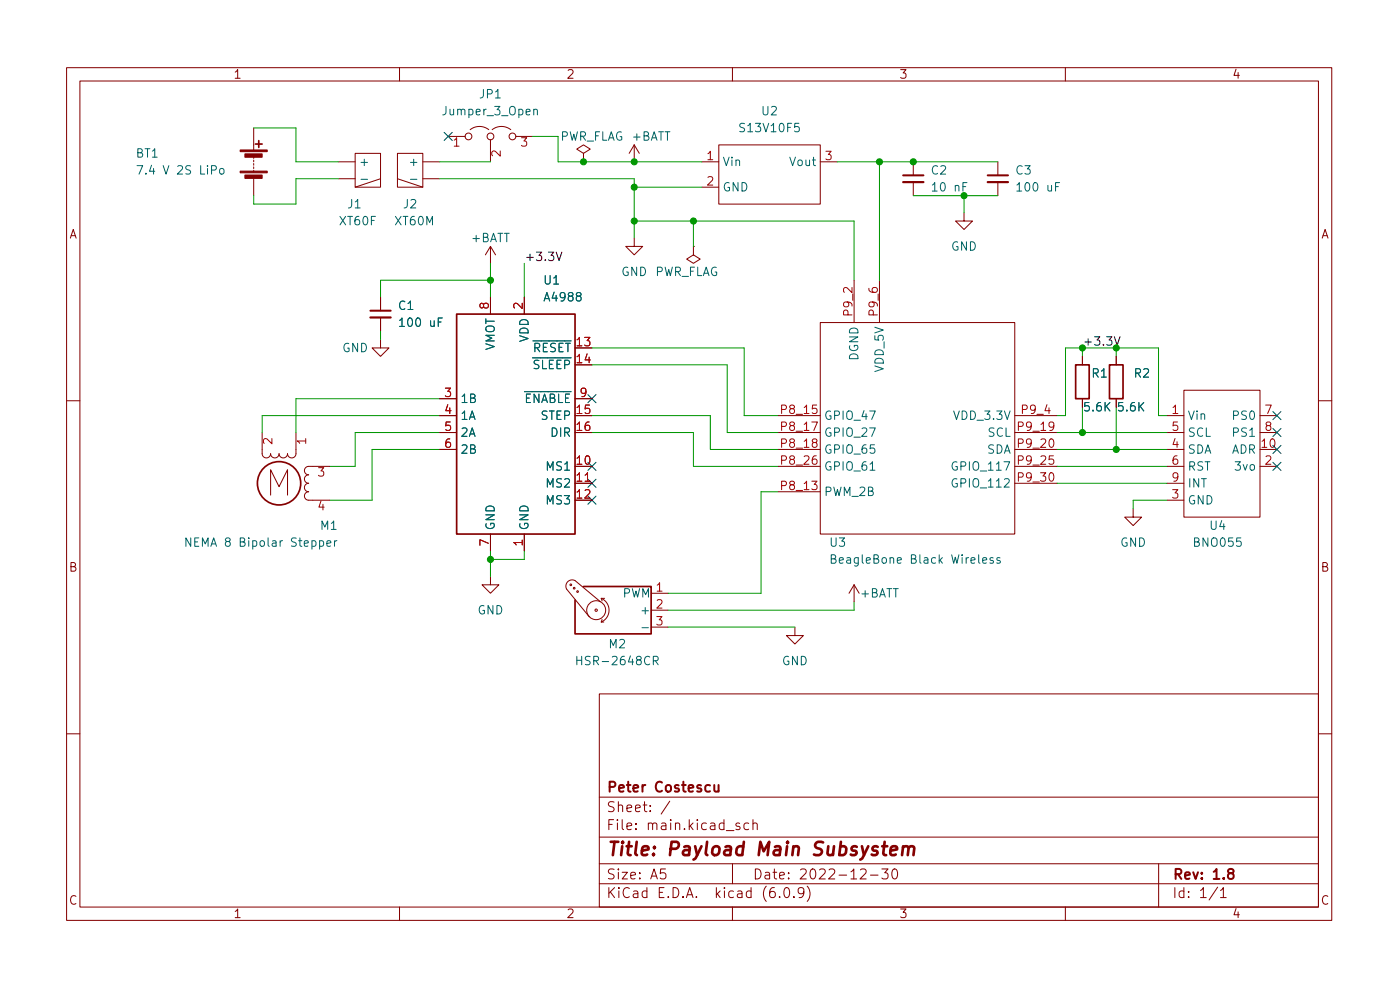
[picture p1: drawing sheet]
<svg xmlns="http://www.w3.org/2000/svg" width="210mm" height="148mm" viewBox="0 0 210 148" stroke-linecap="round" stroke-linejoin="round" font-family="sans-serif">
<g fill="none" stroke="#840000" stroke-width=".15">
<path d="M10 10.2h190v128h-190zM12 12.2h186v124h-186zM38.1 19.2v3.3M60 10.2v2M70.6 19.5a2.26 2.26 0 0 1 2.8 0M73.9 19.5a2.26 2.26 0 0 1 2.8 0M110 10.2v2M160 10.2v2M38.1 23.5v.3M38.1 24v.3M38.1 24.5v.3M38.1 25.1v.2"/>
<path d="M38.1 25.6v.2M38.1 26.8v2.6M50.8 24.3h2.5M50.8 26.8h2.5M53.3 23h3.8v5.1h-3.8zM57.1 26.8l-3.8 1.3M59.7 23h3.8v5.1h-3.8zM59.7 26.8l3.8 1.3M63.5 24.3h2.5M63.5 26.8h2.5M67.3 20.5h2.5M73.7 37l-.8 1.3"/>
<path d="M73.7 21v3.3M73.7 37v2.5M73.7 37l.7 1.3M77.5 20.5h2.5M87.6 23l1-.6-1-.6-1 .6 1 .6v1.3M87.6 24.3h.1M95.2 35.7v1.3h1.3l-1.3 1.3-1.2-1.3h1.2M95.2 21.8l-.7 1.2M95.2 21.8v2.5M95.2 21.8l.8 1.2M104.1 37v1.3l-1 .6 1 .6 1.1-.6-1.1-.6M104.1 37h.1"/>
<path d="M105.4 24.3h2.5M105.4 28.1h2.5M107.9 21.8h15.3v8.8h-15.3zM123.2 24.3h2.5M137.2 24.3v2M137.2 27.3v2.1M144.8 31.9v1.3h1.2l-1.2 1.3-1.3-1.3h1.3M149.9 24.3v2M149.9 27.3v2.1M57.1 51v1.2h1.3l-1.3 1.3-1.2-1.3h1.2M57.1 44.6v2M57.1 47.7v2"/>
<path d="M66 59.9h2.6M73.7 44.6v2.6M78.7 44.6v2.6M86.4 59.9h2.5M123.2 48.4h29.2v31.8h-29.2zM128.3 42.1v6.3M132.1 42.1v6.3M162.6 53.5v1.3M162.6 59.9v1.2M167.6 53.5v1.3M167.6 59.9v1.2M177.8 58.6h11.4v19h-11.4z"/>
<path d="M10 60.2h2M39.4 64.9v3.2a.64 .64 0 0 0 .6 .6 .64 .64 0 0 0 .6-.6 .64 .64 0 0 0 .7 .6 .64 .64 0 0 0 .6-.6 .64 .64 0 0 0 .6 .6 .64 .64 0 0 0 .7-.6 .64 .64 0 0 0 .6 .6 .64 .64 0 0 0 .6-.6v-3.2M40.6 74.3v-3.8l1.3 2.6 1.3-2.6v3.8M49.5 70h-3.1a.64 .64 0 0 0-.7 .6 .64 .64 0 0 0 .7 .7 .64 .64 0 0 0-.7 .6 .64 .64 0 0 0 .7 .7 .64 .64 0 0 0-.7 .6 .64 .64 0 0 0 .7 .6 .64 .64 0 0 0-.7 .7 .64 .64 0 0 0 .7 .6h3.1M66 62.4h2.6M66 64.9h2.6M66 67.5h2.6M86.4 72.6h2.5M116.8 73.8h6.4M116.8 62.4h6.4M116.8 64.9h6.4M116.8 67.5h6.4"/>
<path d="M116.8 70h6.4M152.4 62.4h6.3M152.4 64.9h6.3M152.4 67.5h6.3M152.4 70h6.3M152.4 72.6h6.3M170.2 76.4v1.2h1.2l-1.2 1.3-1.3-1.3h1.3M175.3 62.4h2.5M175.3 64.9h2.5M175.3 67.5h2.5M175.3 70h2.5M175.3 72.6h2.5"/>
<path d="M175.3 75.1h2.5M189.2 62.4h2.6M189.2 64.9h2.6M189.2 70h2.6M198 60.2h2M73.7 86.5v1.3h1.2l-1.2 1.3-1.3-1.3h1.3M73.7 80.2v2.5M78.7 80.2v2.5M90.2 90.3l-3.8-3.1a.94 .94 0 0 0-1.1 .1 .94 .94 0 0 0-.2 1.1l3.4 4.2M90.3 89.8a1.93 1.93 0 0 1 1.2 1.8 1.93 1.93 0 0 1-1.2 1.8M90.3 93.4h.4M90.3 89.8h.5"/>
<path d="M90.3 89.8l.1 .4M90.4 93l-.1 .4M97.8 89.1h2.5M97.8 91.6h2.5M97.8 94.1h2.5M119.4 94.1v1.3h1.2l-1.2 1.3-1.3-1.3h1.3M128.3 87.8l-.8 1.3M128.3 87.8v2.5M128.3 87.8l.7 1.3M10 110.2h2M90 104.2h108v32h-108zM90 119.7h108"/>
<path d="M198 110.2h2M60 136.2v2M90 132.7h108M90 129.7h108M90 125.7h108M99.9 130.4h-.7v.8l.2-.2 .5 .1 .1 .2-.1 .5-.2 .1h-.3l-.2-.1M100.6 120.3l-1.3 1.9M110 136.2v2M110 129.7v3M111.1 123.6l-.4-.1-.2 .3 .1 .2 .5 .1v.4h-.6M112.4 123.6l-.4-.1-.3 .3v.5l.2 .2h.5M113.1 123.7a.37 .37 0 0 1 .6 .1v.7"/>
<path d="M113.1 123v1.5M117.1 134.6v.1M117.9 133.3l.3-.1a.94 .94 0 0 1 0 1.5h-.1a1 1 0 0 1-.2-1.4zM119.2 134.6v.1M120.7 133.9l-.3 .3h-.2l-.3-.3v-.4l.1-.2 .4-.1 .3 .2a.99 .99 0 0 1-.4 1.3h-.3M121.2 133a1.72 1.72 0 0 1 0 2.3M129.2 130.6l.2-.2 .5 .1a.41 .41 0 0 1 .1 .6l-.8 .8h.9M130.7 131.4h1.2M132.4 130.4h1l-.5 .6a.41 .41 0 0 1 .5 .3v.4l-.2 .2h-.5l-.3-.1M134.1 130.6l.3-.2a.94 .94 0 0 1 0 1.5h-.1a.91 .91 0 0 1-.2-1.3zM160 136.2v2M174 129.7v6.5"/>
<path d="M182.9 133.2l-1.3 1.9M183.3 133.7l.4-.5v1.5M183.3 134.7h.9"/>
<circle cx="70.4" cy="20.5" r=".51"/>
<circle cx="73.7" cy="20.5" r=".51"/>
<circle cx="77" cy="20.5" r=".51"/>
<circle cx="85.7" cy="87.8" r=".13"/>
<circle cx="86.2" cy="88.3" r=".13"/>
<circle cx="86.7" cy="88.8" r=".13"/>
<circle cx="89.5" cy="91.6" r=".18"/>
<circle cx="89.5" cy="91.6" r="1.42"/>
</g>
<path d="M135.6 26.3h3.1M148.3 26.3h3.1M55.6 46.6h3.1M107.3 117.8v1a.41 .41 0 0 0 .6-.1M107.9 117.8v1M184.7 131.1l-.3-.3 .1-.2 .2-.2 .4 .1 .2 .2-.1 .2-.6 .3-.2 .2 .1 .4 .2 .1h.3l.3-.2-.1-.5-.2-.1" fill="none" stroke="#840000" stroke-width=".3"/>
<path d="M132.5 127h.8M132.9 126.4l-.3 1.7 .1 .2 .4 .1M133.7 127.7l1-.2v-.4l-.2-.1-.6 .1-.2 1 .2 .3 .6-.1M135.6 127.2a.49 .49 0 0 1 .9 .1l-.2 1.1M135.6 127l-.1 1.4M136.5 127.3a.5 .5 0 0 1 .7-.2l.1 .2-.1 1.1" fill="none" stroke="#840000" stroke-width=".4"/>
<path d="M135.6 27.3h3.1M148.3 27.3h3.1M55.6 47.7h3.1" fill="none" stroke="#840000" stroke-width=".33"/>
<g fill="none" stroke="#840000" stroke-width=".25">
<path d="M38.4 21.6h1M38.9 21.1v1M68.6 47.2h17.8v33h-17.8zM161.5 54.8h2.1v5.1h-2.1zM166.6 54.8h2.1v5.1h-2.1zM87.6 88h10.2v7.2h-11.4v-5.1"/>
<circle cx="41.9" cy="72.6" r="3.3"/>
</g>
<g fill="none" stroke="#006464" stroke-width=".15">
<path d="M80.2 16.5l.1-.1 .3 .1 .1 .7M20.6 24.9h.8l-.5 1.2M33 25.4l.2-.1 .4 .1v.5l-.1 .2h-.3l-.2-.1zM54.2 26.9h1M61.6 26.9h1M130.7 70.6h.7M143.7 69.4a.62 .62 0 0 0-.8 .4 .62 .62 0 0 0 .5 .8l.4-.1v-.5h-.3M143.7 71.9a.62 .62 0 0 0-.8 .5 .62 .62 0 0 0 .5 .7l.4-.1v-.4h-.3M28.6 80.7v1.3l-.7-1.3v1.3M49.1 81.6l.6-.1-.1-.3h-.3l-.2 .1v.7h.5M50.2 81.2v.8M50.6 81.2h-.2l-.2 .2"/>
<path d="M86.6 98.5v1.3M86.6 99.1h.8M96.4 94.2h1M98.1 99.2l.6-.1 .1-.2v-.3l-.2-.1h-.5v1.3M98.4 99.2l.4 .6M124.8 83.9l.6-.1 .1-.2-.1-.3h-.6v1.3h.5l.3-.3a.33 .33 0 0 0-.3-.4M149.2 83.8l-.3-.1-.2 .2v.2l.5 .1v.3h-.5M150.2 83.8l-.3-.1-.2 .2 .1 .2 .4 .1v.3h-.5"/>
</g>
<g fill="#840000" stroke="#840000" stroke-width=".15">
<path d="M36.1 25.7h4v.2h-4z"/>
<path d="M36.1 22.5h4v.3h-4z"/>
<path d="M36.8 26.3h2.6v.5h-2.6z"/>
<path d="M36.8 23.1h2.6v.5h-2.6z"/>
</g>
<path d="M83.5 37.9l.5 1.2 .4-1.2M167.4 50.6l.4 1.2 .4-1.2" fill="none" stroke="#0f0f0f" stroke-width=".15"/>
<g fill="none" stroke="#009600" stroke-width=".15">
<path d="M38.1 19.2h6.3v5.1h6.4M50.8 26.8h-6.4v3.8h-6.3v-1.2M66 24.3h7.7M66 26.8h29.2v8.9M73.7 39.5v5.1M78.7 39.5v5.1M80 20.5h3.8v3.8h21.6M95.2 28.1h10.2M95.2 33.2h33.1v8.9M104.1 33.2v3.8M125.7 24.3h24.2M132.1 24.3v17.8"/>
<path d="M137.2 29.4h12.7M144.8 29.4v2.5M57.1 49.7v1.3M66 59.9h-21.6v5M73.7 42.1h-16.6v2.5M88.9 54.8h20.3v10.1h7.6M88.9 52.2h22.9v10.2h5M162.6 52.2v1.3M167.6 52.2v1.3M66 64.9h-12.7v5.1h-3.8M66 62.4h-26.6v2.5M66 67.5h-10.1v7.6h-6.4"/>
<path d="M88.9 64.9h15.2v5.1h12.7M88.9 62.4h17.8v5.1h10.1M116.8 73.8h-2.5v15.3h-14M158.7 64.9h16.6M158.7 70h16.6M158.7 62.4h1.3v-10.2h14v10.2h1.3M158.7 67.5h16.6M158.7 72.6h16.6M162.6 61.1v3.8M167.6 61.1v6.4M175.3 75.1h-5.1v1.3M73.7 82.7v3.8"/>
<path d="M78.7 82.7v1.3h-5M100.3 94.1h19.1M128.3 90.3v1.3h-28"/>
</g>
<g fill="none" stroke="#000084" stroke-width=".15">
<path d="M66.7 19.9l1.2 1.2M67.9 19.9l-1.2 1.2M88.3 59.2l1.2 1.3M89.5 59.2l-1.2 1.3M88.3 69.4l1.2 1.2M88.3 71.9l1.2 1.3M88.3 74.5l1.2 1.2M89.5 69.4l-1.2 1.2M89.5 71.9l-1.2 1.3M89.5 74.5l-1.2 1.2M191.2 64.3l1.2 1.2M191.2 69.4l1.2 1.2"/>
<path d="M191.2 66.9l1.2 1.2M191.2 61.8l1.2 1.2M192.4 64.3l-1.2 1.2M192.4 69.4l-1.2 1.2M192.4 66.9l-1.2 1.2M192.4 61.8l-1.2 1.2"/>
</g>
<g fill="#009600" stroke="#009600" stroke-width=".15">
<circle cx="132.1" cy="24.3" r=".46"/>
<circle cx="162.6" cy="52.2" r=".46"/>
<circle cx="144.8" cy="29.4" r=".46"/>
<circle cx="167.6" cy="52.2" r=".46"/>
<circle cx="137.2" cy="24.3" r=".46"/>
<circle cx="95.2" cy="28.1" r=".46"/>
<circle cx="87.6" cy="24.3" r=".46"/>
<circle cx="95.2" cy="24.3" r=".46"/>
<circle cx="95.2" cy="33.2" r=".46"/>
<circle cx="104.1" cy="33.2" r=".46"/>
<circle cx="73.7" cy="84" r=".46"/>
<circle cx="73.7" cy="42.1" r=".46"/>
<circle cx="167.6" cy="67.5" r=".46"/>
<circle cx="162.6" cy="64.9" r=".46"/>
</g>
<text font-size="2.8" fill="#840000" x="91" y="128.5">Title: Payload Main Subsystem</text>
<g font-size="2.1" fill="#840000">
<text x="91" y="118.9">Peter Costescu</text>
<text x="91" y="124.6">File: main.kicad_sch</text>
<text x="91" y="121.9">Sheet: /</text>
<text x="91" y="134.8">KiCad E.D.A. kicad (6.0.9)</text>
<text x="91" y="132">Size: A5</text>
<text x="113" y="132">Date: 2022-12-30</text>
<text x="176" y="132">Rev: 1.8</text>
<text x="176" y="134.8">Id: 1/1</text>
</g>
<g font-size="1.8" fill="#840000">
<text x="35" y="11.8">1</text>
<text x="85" y="11.8">2</text>
<text x="135" y="11.8">3</text>
<text x="185" y="11.8">4</text>
<text x="10.3" y="35.8">A</text>
<text x="198.4" y="35.8">A</text>
<text x="10.3" y="85.8">B</text>
<text x="198.4" y="85.8">B</text>
<text x="10.3" y="135.8">C</text>
<text x="35" y="137.8">1</text>
<text x="85" y="137.8">2</text>
<text x="135" y="137.8">3</text>
<text x="185" y="137.8">4</text>
<text x="198.4" y="135.8">C</text>
</g>
<g font-size="1.8" fill="#006464">
<text x="66.7" y="17.3">Jumper_3_Open</text>
<text x="72.1" y="14.8">JP1</text>
<text x="114.4" y="17.3">U2</text>
<text x="20.5" y="23.7">BT1</text>
<text x="83.9" y="21.1">PWR_FLAG</text>
<text x="94.9" y="21.1">+BATT</text>
<text x="111.4" y="19.8">S13V10F5</text>
<text x="21.6" y="26.2">7.4 V 2S LiPo</text>
<text x="53.8" y="24.9">+</text>
<text x="62" y="24.9">+</text>
<text x="108.5" y="24.9">Vin</text>
<text x="108.5" y="28.7">GND</text>
<text x="118.8" y="24.9">Vout</text>
<text x="139.9" y="26.2">C2</text>
<text x="140.3" y="28.7">10 nF</text>
<text x="152.6" y="26.2">C3</text>
<text x="153.1" y="28.7">100 uF</text>
<text x="51.1" y="33.8">XT60F</text>
<text x="52.3" y="31.3">J1</text>
<text x="59.4" y="33.8">XT60M</text>
<text x="60.6" y="31.3">J2</text>
<text x="70.8" y="36.4">+BATT</text>
<text x="93.3" y="41.4">GND PWR_FLAG</text>
<text x="142.8" y="37.6">GND</text>
<text x="59.9" y="46.5">C1</text>
<text x="81.7" y="42.7">U1</text>
<text x="81.9" y="45.2">A4988</text>
<text x="51.4" y="52.9">GND</text>
<text x="60.4" y="49.1">100 uF</text>
<text x="74.3" y="52.8" transform="rotate(-90 74.3 52.8)">VMOT</text>
<text x="78.6" y="52.9">~{RESET}</text>
<text x="79.4" y="51.4" transform="rotate(-90 79.4 51.4)">VDD</text>
<text x="78.7" y="55.4">~{SLEEP}</text>
<text x="128.9" y="54.1" transform="rotate(-90 128.9 54.1)">DGND</text>
<text x="132.7" y="55.8" transform="rotate(-90 132.7 55.8)">VDD_5V</text>
<text x="164" y="56.7">R1</text>
<text x="170.4" y="56.7">R2</text>
<text x="69.1" y="60.5">1B</text>
<text x="69.1" y="63">1A</text>
<text x="69.1" y="65.6">2A</text>
<text x="77.2" y="60.5">~{ENABLE}</text>
<text x="81.2" y="63">STEP</text>
<text x="82.8" y="65.6">DIR</text>
<text x="123.7" y="63">GPIO_47</text>
<text x="123.7" y="65.6">GPIO_27</text>
<text x="143.5" y="63">VDD_3.3V</text>
<text x="148.4" y="65.6">SCL</text>
<text x="162.9" y="61.8">5.6K</text>
<text x="168" y="61.8">5.6K</text>
<text x="178.3" y="63">Vin</text>
<text x="178.3" y="65.6">SCL</text>
<text x="185.4" y="63">PS0</text>
<text x="185.4" y="65.6">PS1</text>
<text x="69.1" y="68.1">2B</text>
<text x="82.2" y="70.6">MS1</text>
<text x="123.7" y="68.1">GPIO_65</text>
<text x="123.7" y="70.6">GPIO_61</text>
<text x="143.5" y="70.6">GPIO_117</text>
<text x="148.2" y="68.1">SDA</text>
<text x="178.3" y="68.1">SDA</text>
<text x="178.3" y="70.6">RST</text>
<text x="184.9" y="68.1">ADR</text>
<text x="185.7" y="70.6">3vo</text>
<text x="82.2" y="73.2">MS2</text>
<text x="82.2" y="75.7">MS3</text>
<text x="123.7" y="74.5">PWM_2B</text>
<text x="143.5" y="73.2">GPIO_112</text>
<text x="178.3" y="75.7">GND</text>
<text x="178.3" y="73.2">INT</text>
<text x="29" y="82.1">NEMA 8 Bipolar Stepper</text>
<text x="48.2" y="79.5">M1</text>
<text x="74.3" y="79.7" transform="rotate(-90 74.3 79.7)">GND</text>
<text x="79.4" y="79.7" transform="rotate(-90 79.4 79.7)">GND</text>
<text x="124.7" y="82.1">U3</text>
<text x="168.2" y="82.1">GND</text>
<text x="179.4" y="82.1">BNO055</text>
<text x="181.7" y="79.5">U4</text>
<text x="93.4" y="89.7">PWM</text>
<text x="125.9" y="84.6">BeagleBone Black Wireless</text>
<text x="129.2" y="89.7">+BATT</text>
<text x="71.7" y="92.2">GND</text>
<text x="96.7" y="92.2">+</text>
<text x="87.3" y="99.9">HSR-2648CR</text>
<text x="91.5" y="97.3">M2</text>
<text x="117.4" y="99.9">GND</text>
</g>
<g font-size="1.8" fill="#a90000">
<text x="68.1" y="22">1</text>
<text x="75.2" y="23.5" transform="rotate(-90 75.2 23.5)">2</text>
<text x="78.2" y="22">3</text>
<text x="106.2" y="24">1</text>
<text x="106.2" y="27.8">2</text>
<text x="124" y="24">3</text>
<text x="73.4" y="46.4" transform="rotate(-90 73.4 46.4)">8</text>
<text x="78.5" y="46.4" transform="rotate(-90 78.5 46.4)">2</text>
<text x="128" y="47.3" transform="rotate(-90 128 47.3)">P9_2</text>
<text x="131.8" y="47.3" transform="rotate(-90 131.8 47.3)">P9_6</text>
<text x="86.6" y="52">13</text>
<text x="66.8" y="59.6">3</text>
<text x="86.6" y="54.5">14</text>
<text x="87.1" y="59.6">9</text>
<text x="66.8" y="62.1">4</text>
<text x="66.8" y="64.7">5</text>
<text x="86.6" y="62.1">15</text>
<text x="86.6" y="64.7">16</text>
<text x="117.5" y="62.1">P8_15</text>
<text x="117.5" y="64.7">P8_17</text>
<text x="153" y="64.7">P9_19</text>
<text x="153.5" y="62.1">P9_4</text>
<text x="176" y="62.1">1</text>
<text x="176" y="64.7">5</text>
<text x="190" y="62.1">7</text>
<text x="190" y="64.7">8</text>
<text x="40.9" y="66.7" transform="rotate(-90 40.9 66.7)">2</text>
<text x="46" y="66.7" transform="rotate(-90 46 66.7)">1</text>
<text x="47.8" y="71.5">3</text>
<text x="66.8" y="67.2">6</text>
<text x="86.6" y="69.8">10</text>
<text x="117.5" y="67.2">P8_18</text>
<text x="117.5" y="69.8">P8_26</text>
<text x="153" y="67.2">P9_20</text>
<text x="153" y="69.8">P9_25</text>
<text x="176" y="67.2">4</text>
<text x="176" y="69.8">6</text>
<text x="189.5" y="67.2">10</text>
<text x="190" y="69.8">2</text>
<text x="47.8" y="76.6">4</text>
<text x="86.6" y="72.3">11</text>
<text x="86.6" y="74.8">12</text>
<text x="117.5" y="73.6">P8_13</text>
<text x="153" y="72.3">P9_30</text>
<text x="176" y="74.8">3</text>
<text x="176" y="72.3">9</text>
<text x="73.4" y="81.9" transform="rotate(-90 73.4 81.9)">7</text>
<text x="78.5" y="81.9" transform="rotate(-90 78.5 81.9)">1</text>
<text x="98.6" y="88.8">1</text>
<text x="98.6" y="91.3">2</text>
<text x="98.6" y="93.9">3</text>
</g>
<g font-size="1.8" fill="#0f0f0f">
<text x="78.7" y="39.2">+3.3V</text>
<text x="162.6" y="51.9">+3.3V</text>
</g>
</svg>
